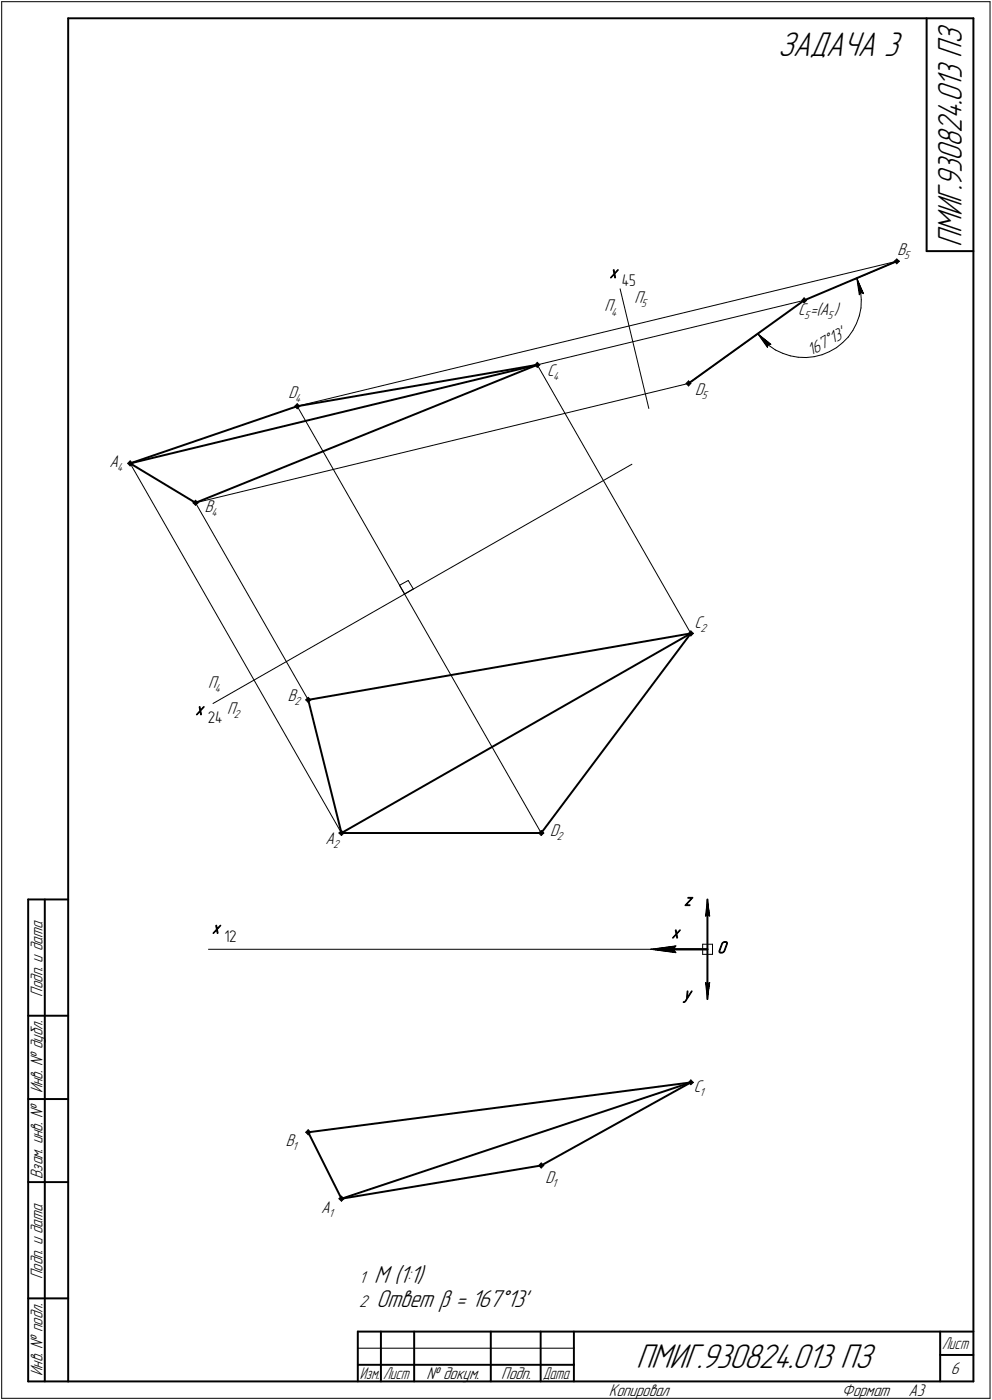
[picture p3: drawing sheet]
<svg xmlns="http://www.w3.org/2000/svg" width="298mm" height="421mm" viewBox="0 0 298 421" stroke-linecap="round" stroke-linejoin="round" font-family="sans-serif">
<g fill="none" stroke="#000" stroke-width=".59">
<path d="M20.5 5.5v410zM20.5 5.5h272zM278.5 5.5v70zM292.5 5.5v410zM278.5 75.5h14zM241.6 90.3l27.9-11.7zM206.9 115.3l34.7-25zM39.1 139.4l122.4-29.7zM39.1 139.4l50.2-17.2zM39.1 139.4l19.7 11.8zM89.3 122.2l72.2-12.5zM58.8 151.2l102.7-41.5z"/>
<path d="M207.6 190.5l-45 60zM92.6 210.5l10 40zM92.6 210.5l115-20zM102.6 250.5h60zM102.6 250.5l105-60zM8.5 270.5v145zM8.5 270.5h12zM13.5 270.5v145zM212.6 270.5v5zM212.6 275.5v20zM197.6 285.5h15zM202.6 285.5h10z"/>
<path d="M212.6 295.5v5zM8.5 305.5h12zM8.5 330.5h12zM8.5 355.5h12zM92.6 340.5l10 20zM92.6 340.5l115-15zM162.6 350.5l45-25zM102.6 360.5l60-10zM102.6 360.5l105-35zM8.5 390.5h12zM8.5 415.5h12zM20.5 415.5h272z"/>
<path d="M107.5 400.5h185zM107.5 400.5v15zM107.5 410.5h7zM114.5 400.5v15zM114.5 410.5h10zM124.5 400.5v15zM124.5 410.5h23zM147.5 400.5v15zM147.5 410.5h15zM162.5 400.5v15zM162.5 410.5h10zM172.5 400.5v15z"/>
<path d="M282.5 400.5v15zM282.5 407.5h10z"/>
</g>
<g fill="none" stroke="#000" stroke-width=".3">
<path d="M.5 .5v420zM.5 .5h297zM297.5 .5v420zM268.7 78.6l.8-.7zM268.7 78.6l.8 .7zM269 78.6l.5-.5zM269 78.6l.5 .5zM269.2 78.6l.3-.2zM269.2 78.6l.3 .2zM269.5 78.4l.2 .2zM269.5 78.1l.5 .5zM269.5 79.1l.5-.5z"/>
<path d="M269.5 77.9l.8 .7zM269.7 78.6l-.2 .2zM269.7 78.6h.3zM270 78.6h.3zM270.3 78.6l-.8 .7zM186.4 86.9l8.6 36zM241 90.3l.6 .8zM241.2 90.3l.4 .5zM241.5 90.3l.1 .3zM241.6 90.1l.3 .2zM241.6 90.1l-.1 .2zM241.6 90.6l.3-.3z"/>
<path d="M241.6 89.8l.5 .5zM241.6 89.8l-.4 .5zM241.6 90.8l.5-.5zM241.6 89.6l.8 .7zM241.6 89.6l-.6 .7zM241.6 91.1l.8-.8zM241.9 90.3h.2zM242.1 90.3h.3zM256.3 99.4l-1.4 1.9zM256.6 84.1l12.9-5.5zM257.4 97.3l-1.1 2.1zM257.5 83.7l2 4.6z"/>
<path d="M257.5 83.7l.7 4.9zM257.5 83.7l.6 1.7zM258.1 85.4l.6 2.4zM258.2 95l-.8 2.3zM258.7 87.8l.1 2.4zM258.7 88l.8 .3zM258.7 88l-.5 .6zM258.7 92.6l-.5 2.4zM258.8 90.2l-.1 2.4zM160.8 109.7l.7 .8zM161 109.7l.5 .5zM161.3 109.7l.2 .3z"/>
<path d="M161.5 109.5l.2 .2zM161.5 109.5l-.2 .2zM161.5 109.2l.5 .5zM161.5 109.2l-.5 .5zM161.5 110.2l.5-.5zM161.5 109l.7 .7zM161.5 109l-.7 .7zM161.5 110.5l.7-.8zM161.5 109.7l46.1 80.8zM161.5 109.7l80.1-19.4zM161.7 109.7l-.2 .3zM161.7 109.7h.3z"/>
<path d="M162 109.7h.2zM206.2 115.3l.7 .8zM206.4 115.3l.5 .5zM206.7 115.3l.2 .3zM206.9 115.1l.3 .2zM206.9 115.1l-.2 .2zM206.9 115.6l.3-.3zM206.9 114.8l.4 .5zM206.9 114.8l-.5 .5zM206.9 114.6l.7 .7zM206.9 114.6l-.7 .7zM206.9 115.3l21.6-15.5z"/>
<path d="M207.2 115.3h.1zM207.3 115.3l-.4 .5zM207.3 115.3h.3zM207.6 115.3l-.7 .8zM227.8 100.4l3.8 3.1zM227.8 100.4l2.8 4.1zM227.8 100.4l1.5 1.8zM229.3 102.2l1.8 1.7zM230.8 103.6l.8-.1zM230.8 103.6l-.2 .9zM231.1 103.9l1.9 1.3zM233 105.2l2.2 1.1z"/>
<path d="M235.2 106.3l2.3 .7zM237.5 107l2.4 .4zM239.9 107.4l2.4 .1zM242.3 107.5l2.4-.2zM244.7 107.3l2.4-.6zM247.1 106.7l2.2-1zM249.3 105.7l2.1-1.1zM251.4 104.6l1.8-1.6zM253.2 103l1.7-1.7zM38.4 139.4l.7 .7zM38.6 139.4l.5 .5zM38.9 139.4l.2 .2z"/>
<path d="M39.1 139.1l.3 .3zM39.1 139.1l-.2 .3zM39.1 139.6l.3-.2zM39.1 138.9l.5 .5zM39.1 138.9l-.5 .5zM39.1 139.9l.5-.5zM39.1 138.6l.8 .8zM39.1 138.6l-.7 .8zM39.1 139.4l63.5 111.1zM39.4 139.4h.2zM39.6 139.4h.3zM88.6 122.2l.7 .7z"/>
<path d="M88.8 122.2l.5 .5zM89.1 122.2l.2 .2zM89.3 121.9l.3 .3zM89.3 121.9l-.2 .3zM89.3 122.4l.3-.2zM89.3 121.7l.5 .5zM89.3 121.7l-.5 .5zM89.3 122.7l.5-.5zM89.3 121.4l.8 .8zM89.3 121.4l-.7 .8zM89.3 122.9l.8-.7zM89.3 122.2l73.3 128.3z"/>
<path d="M89.3 122.2l180.2-43.6zM89.6 122.2h.2zM89.8 122.2h.3zM39.1 140.1l.8-.7zM58 151.2l.8-.7zM58 151.2l.8 .8zM58.3 151.2l.5 .5zM58.5 151.2l.3-.2zM58.5 151.2l.3 .3zM58.8 151l.2 .2zM58.8 151.5l.2-.3zM58.8 150.7l.5 .5z"/>
<path d="M58.8 150.7l-.5 .5zM58.8 150.5l.7 .7zM58.8 152l.7-.8zM58.8 151.2l33.8 59.3zM58.8 151.2l148.1-35.9zM59 151.2h.3zM59.3 151.2l-.5 .5zM59.3 151.2h.2zM120.1 176l2.6-1.4zM120.1 176l1.5 2.6zM121.6 178.6l2.6-1.5zM122.7 174.6l1.5 2.5z"/>
<path d="M206.9 190.5l.7 .8zM207.2 190.5l.4 .5zM207.3 190.5l.3 .3zM207.6 190.2l.3 .3zM207.6 190.2l-.3 .3zM207.6 190.8l.3-.3zM207.6 190l.5 .5zM207.6 190l-.4 .5zM207.6 191l.5-.5zM207.6 189.7l.8 .8zM207.6 189.7l-.7 .8zM207.6 191.3l.8-.8z"/>
<path d="M207.9 190.5h.2zM208.1 190.5h.3zM64 211.6l125.9-72zM91.9 210.5l.7 .7zM92.1 210.5l.5 .5zM92.4 210.5l.2 .2zM92.6 210.2l.3 .3zM92.6 210.2l-.2 .3zM92.6 210.7l.3-.2zM92.6 210l.5 .5zM92.6 210l-.5 .5zM92.6 211l.5-.5z"/>
<path d="M92.6 209.7l.8 .8zM92.6 209.7l-.7 .8zM92.6 211.2l.8-.7zM92.9 210.5h.2zM93.1 210.5h.3zM101.9 250.5l.7 .8zM102.1 250.5l.5 .5zM102.4 250.5l.2 .3zM102.6 250.3l.3 .2zM102.6 250.3l-.2 .2zM102.6 250.8l.3-.3zM102.6 250l.5 .5z"/>
<path d="M102.6 250l-.5 .5zM102.6 251l.5-.5zM102.6 249.8l.8 .7zM102.6 249.8l-.7 .7zM102.6 251.3l.8-.8zM102.9 250.5h.2zM103.1 250.5h.3zM161.9 250.5l.7 .8zM162.1 250.5l.5 .5zM162.4 250.5l.2 .3zM162.6 250.3l.3 .2zM162.6 250.3l-.2 .2z"/>
<path d="M162.6 250.8l.3-.3zM162.6 250l.6 .5zM162.6 250l-.5 .5zM162.6 251l.6-.5zM162.6 249.8l.8 .7zM162.6 249.8l-.7 .7zM162.6 251.3l.8-.8zM162.9 250.5h.3zM163.2 250.5h.2zM212 275.5l.6-.5zM212.6 270.5v5zM212.6 270.5l.7 5z"/>
<path d="M212.6 275l.7 .5zM212.6 270.5l-.6 5zM62.7 285.5h144.9zM195.6 285.5l7.5-1zM195.6 285.5l7.5 1zM195.6 285.5h15zM202.4 285.5l.7 1zM203.1 284.5l-.7 1zM211.2 287h2.9zM211.2 284v3zM211.2 284h2.9zM212 295.5l.6 5z"/>
<path d="M212 295.5l.6 .5zM212.6 288.5v12zM212.6 296l.7-.5zM213.3 295.5l-.7 5zM214.1 284v3zM92.6 339.8l.8 .7zM206.9 325.5l.7 .7zM207.2 325.5l.4 .5zM207.3 325.5l.3 .2zM207.6 325.3l.3 .2zM207.6 325.3l-.3 .2zM207.6 325.7l.3-.2z"/>
<path d="M207.6 325l.5 .5zM207.6 325l-.4 .5zM207.6 326l.5-.5zM207.6 324.8l.8 .7zM207.6 324.8l-.7 .7zM207.6 326.2l.8-.7zM207.9 325.5h.2zM208.1 325.5h.3zM91.9 340.5l.7-.7zM91.9 340.5l.7 .8zM92.1 340.5l.5-.5zM92.1 340.5l.5 .5z"/>
<path d="M92.4 340.5l.2 .3zM92.6 340.3l.3 .2zM92.6 340.3l-.2 .2zM92.6 340l.5 .5zM92.9 340.5l-.3 .3zM92.9 340.5h.2zM93.1 340.5l-.5 .5zM93.1 340.5h.3zM93.4 340.5l-.8 .8zM102.6 359.7l.8 .8zM102.6 359.7l-.7 .8zM161.9 350.5l.7 .8z"/>
<path d="M162.1 350.5l.5 .5zM162.4 350.5l.2 .3zM162.6 350.3l.3 .2zM162.6 350.3l-.2 .2zM162.6 350.8l.3-.3zM162.6 350l.6 .5zM162.6 350l-.5 .5zM162.6 351l.6-.5zM162.6 349.8l.8 .7zM162.6 349.8l-.7 .7zM162.6 351.3l.8-.8zM162.9 350.5h.3z"/>
<path d="M163.2 350.5h.2zM101.9 360.5l.7 .8zM102.1 360.5l.5-.5zM102.1 360.5l.5 .5zM102.4 360.5l.2 .3zM102.6 360.3l.3 .2zM102.6 360.3l-.2 .2zM102.6 360.8l.3-.3zM102.6 360l.5 .5zM102.6 361l.5-.5zM102.9 360.5h.2zM103.1 360.5h.3z"/>
<path d="M103.4 360.5l-.8 .8zM107.5 405.5h65zM.5 420.5h297z"/>
</g>
<g fill="#000" stroke="#000" stroke-width=".3">
<path d="M257.7 84.5h.2zM257.8 84.7h.2zM257.8 84.8h.2zM257.9 84.8h.2zM257.9 84.9h.2zM257.9 85h.2zM257.9 85.1h.2zM258 85.2h.1zM258 85.3h.2zM258 85.3h.2zM258.1 85.4h.2zM258.1 85.5h.2zM258.1 85.6h.3zM258.1 85.7h.3zM258.1 85.8h.3zM258.1 85.9h.4zM258.1 85.9h.4zM258.2 86h.4zM258.2 86.1h.4zM258.2 86.2h.5zM258.3 86.3h.4zM258.3 86.4h.4zM258.3 86.4h.4zM258.3 86.5h.4zM258.4 86.6h.4zM258.4 86.7h.4zM258.4 86.8h.5zM258.5 86.9h.4zM258.5 87h.5zM258.5 87h.5zM258.6 87.1h.4zM258.6 87.2h.5zM258.6 87.3h.5zM258.6 87.4h.6zM258.7 87.5h.5zM258.7 87.5h.5zM258.7 87.6h.5zM258.7 87.7h.5zM258.7 87.8h.6zM258.7 87.9h.6zM258.7 88h.7zM259 88.1h.4zM259.2 88.1h.3zM259.3 88.2h.2z"/>
<path d="M257.6 84.6h.2zM257.6 84.7h.2zM257.6 84.8h.2zM257.7 84.8h.2zM257.7 84.9h.2zM257.7 85h.2zM257.7 85.1h.2zM257.7 85.2h.3zM257.7 85.3h.3zM257.8 85.3h.2zM257.8 85.4h.3zM257.8 85.5h.3zM257.8 85.6h.3zM257.8 85.7h.3zM257.8 85.8h.3zM257.8 85.9h.3zM257.9 85.9h.2zM257.9 86h.3zM257.9 86.1h.3zM257.9 86.2h.3zM257.9 86.3h.4zM257.9 86.4h.4zM258 86.4h.3zM258 86.5h.3zM258 86.6h.4zM258 86.7h.4zM258 86.8h.4zM258 86.9h.5zM258 87h.5zM258.1 87h.4zM258.1 87.1h.5zM258.1 87.2h.5zM258.1 87.3h.5zM258.1 87.4h.5zM258.1 87.5h.6zM258.1 87.5h.6zM258.1 87.6h.6zM258.1 87.7h.6zM258.1 87.8h.6zM258.1 87.9h.6zM258.1 88h.6zM258.1 88.1h.6zM258.2 88.1h.5zM258.2 88.2h.4zM258.2 88.3h.3zM258.2 88.4h.3zM258.2 88.5h.2z"/>
<path d="M228.2 100.8h.1zM228.3 100.9h.1zM228.3 101h.2zM228.4 101.1h.2zM228.5 101.2h.3zM228.6 101.3h.3zM228.7 101.3h.2zM228.8 101.4h.2zM228.9 101.5h.3zM228.9 101.6h.4zM229 101.7h.4zM229.1 101.8h.3zM229.2 101.9h.4zM229.3 101.9h.4zM229.3 102h.5zM229.4 102.1h.5zM229.4 102.2h.6zM229.5 102.3h.6zM229.6 102.4h.6zM229.7 102.4h.6zM229.8 102.5h.7zM229.9 102.6h.6zM230 102.7h.6zM230 102.8h.7zM230.1 102.9h.8zM230.2 103h.8zM230.3 103h.8zM230.4 103.1h.7zM230.5 103.2h.8zM230.5 103.3h.9zM230.6 103.4h.9zM230.7 103.5h.9zM230.8 103.5h.8z"/>
<path d="M228.2 101h.1zM228.3 101.1h.1zM228.3 101.2h.2zM228.4 101.3h.2zM228.4 101.3h.3zM228.5 101.4h.3zM228.6 101.5h.3zM228.6 101.6h.3zM228.7 101.7h.3zM228.8 101.8h.3zM228.9 101.9h.3zM228.9 101.9h.4zM228.9 102h.4zM229 102.1h.4zM229 102.2h.4zM229.1 102.3h.4zM229.2 102.4h.4zM229.2 102.4h.5zM229.3 102.5h.5zM229.4 102.6h.5zM229.4 102.7h.6zM229.4 102.8h.6zM229.5 102.9h.6zM229.6 103h.6zM229.6 103h.7zM229.7 103.1h.7zM229.8 103.2h.7zM229.9 103.3h.6zM229.9 103.4h.7zM230 103.5h.7zM230 103.5h.8zM230 103.6h.8zM230.1 103.7h.7zM230.2 103.8h.6zM230.3 103.9h.5zM230.3 104h.5zM230.4 104.1h.3zM230.5 104.1h.2zM230.5 104.2h.2zM230.5 104.3h.2z"/>
<path d="M212.4 271.9h.2zM212.4 272h.2zM212.4 272.1h.2zM212.4 272.2h.2zM212.4 272.3h.2zM212.4 272.4h.2zM212.4 272.5h.2zM212.4 272.5h.2zM212.4 272.6h.2zM212.3 272.7h.3zM212.3 272.8h.3zM212.3 272.9h.3zM212.3 273h.3zM212.3 273h.3zM212.3 273.1h.3zM212.3 273.2h.3zM212.3 273.3h.3zM212.3 273.4h.3zM212.3 273.5h.3zM212.3 273.6h.3zM212.3 273.6h.3zM212.3 273.7h.3zM212.3 273.8h.3zM212.3 273.9h.3zM212.3 274h.3zM212.3 274.1h.3zM212.2 274.2h.4zM212.2 274.2h.4zM212.2 274.3h.4zM212.2 274.4h.4zM212.2 274.5h.4zM212.2 274.6h.4zM212.2 274.7h.4zM212.2 274.7h.4zM212.1 274.8h.5zM212.1 274.9h.5zM212.1 275h.5zM212.1 275.1h.4zM212.1 275.2h.3zM212.1 275.3h.2zM212.1 275.3h.2z"/>
<path d="M212.6 271.2h.2zM212.6 271.3h.2zM212.6 271.4h.2zM212.6 271.4h.2zM212.6 271.5h.2zM212.6 271.6h.2zM212.6 271.7h.2zM212.6 271.8h.3zM212.6 271.9h.3zM212.6 271.9h.3zM212.6 272h.3zM212.6 272.1h.3zM212.6 272.2h.3zM212.6 272.3h.3zM212.6 272.4h.3zM212.6 272.5h.3zM212.6 272.5h.3zM212.6 272.6h.3zM212.6 272.7h.3zM212.6 272.8h.3zM212.6 272.9h.3zM212.6 273h.3zM212.6 273h.4zM212.6 273.1h.4zM212.6 273.2h.4zM212.6 273.3h.4zM212.6 273.4h.4zM212.6 273.5h.4zM212.6 273.6h.4zM212.6 273.6h.5zM212.6 273.7h.5zM212.6 273.8h.5zM212.6 273.9h.5zM212.6 274h.5zM212.6 274.1h.5zM212.6 274.2h.5zM212.6 274.2h.5zM212.6 274.3h.6zM212.6 274.4h.6zM212.6 274.5h.6zM212.6 274.6h.6zM212.6 274.7h.6zM212.6 274.7h.6zM212.6 274.8h.6zM212.6 274.9h.7zM212.6 275h.7zM212.8 275.1h.5zM212.9 275.2h.4zM212.9 275.3h.4zM213.1 275.3h.2z"/>
<path d="M195.6 285.5h6.8zM196.3 285.6h6.1zM196.8 285.7h5.7zM197.5 285.7h5.1zM198.1 285.8h4.5zM198.8 285.9h3.9zM199.4 286h3.4zM200 286.1h2.9zM200.7 286.2h2.2zM201.3 286.3h1.6zM201.9 286.3h1.1zM202.5 286.4h.6z"/>
<path d="M202.5 284.6h.6zM201.9 284.6h1.1zM201.3 284.7h1.6zM200.7 284.8h2.2zM200 284.9h2.9zM199.4 285h3.4zM198.8 285.1h3.9zM198.1 285.2h4.5zM197.5 285.2h5.1zM196.8 285.3h5.7zM196.3 285.4h6.1z"/>
<path d="M212.1 295.7h.2zM212.1 295.7h.2zM212.1 295.8h.3zM212.1 295.9h.4zM212.1 296h.5zM212.1 296.1h.5zM212.1 296.2h.5zM212.2 296.2h.4zM212.2 296.3h.4zM212.2 296.4h.4zM212.2 296.5h.4zM212.2 296.6h.4zM212.2 296.7h.4zM212.2 296.8h.4zM212.2 296.8h.4zM212.3 296.9h.3zM212.3 297h.3zM212.3 297.1h.3zM212.3 297.2h.3zM212.3 297.3h.3zM212.3 297.3h.3zM212.3 297.4h.3zM212.3 297.5h.3zM212.3 297.6h.3zM212.3 297.7h.3zM212.3 297.8h.3zM212.3 297.9h.3zM212.3 297.9h.3zM212.3 298h.3zM212.3 298.1h.3zM212.3 298.2h.3zM212.3 298.3h.3zM212.4 298.4h.2zM212.4 298.4h.2zM212.4 298.5h.2zM212.4 298.6h.2zM212.4 298.7h.2zM212.4 298.8h.2zM212.4 298.9h.2zM212.4 299h.2zM212.4 299h.2z"/>
<path d="M213.1 295.7h.2zM212.9 295.7h.4zM212.9 295.8h.4zM212.8 295.9h.5zM212.6 296h.7zM212.6 296.1h.7zM212.6 296.2h.6zM212.6 296.2h.6zM212.6 296.3h.6zM212.6 296.4h.6zM212.6 296.5h.6zM212.6 296.6h.6zM212.6 296.7h.6zM212.6 296.8h.5zM212.6 296.8h.5zM212.6 296.9h.5zM212.6 297h.5zM212.6 297.1h.5zM212.6 297.2h.5zM212.6 297.3h.5zM212.6 297.3h.5zM212.6 297.4h.4zM212.6 297.5h.4zM212.6 297.6h.4zM212.6 297.7h.4zM212.6 297.8h.4zM212.6 297.9h.4zM212.6 297.9h.4zM212.6 298h.3zM212.6 298.1h.3zM212.6 298.2h.3zM212.6 298.3h.3zM212.6 298.4h.3zM212.6 298.4h.3zM212.6 298.5h.3zM212.6 298.6h.3zM212.6 298.7h.3zM212.6 298.8h.3zM212.6 298.9h.3zM212.6 299h.3zM212.6 299h.3zM212.6 299.1h.3zM212.6 299.2h.3zM212.6 299.3h.2zM212.6 299.4h.2zM212.6 299.5h.2zM212.6 299.6h.2zM212.6 299.6h.2zM212.6 299.7h.2zM212.6 299.8h.2z"/>
</g>
<g font-size="10.9">
<text x="233.8" y="16.7">ЗАДАЧА 3</text>
<text x="289" y="74.4" transform="rotate(-90 289 74.4)">ПМИГ.930824.013 ПЗ</text>
<text x="191.1" y="411.5">ПМИГ.930824.013 ПЗ</text>
</g>
<g font-size="7.8">
<text x="112.4" y="385.8">М (1:1)</text>
<text x="113.1" y="393.2">Ответ β = 167Å13'</text>
</g>
<g font-size="5.4">
<text x="269.7" y="76.6">B</text>
<text x="183.2" y="83.6">x</text>
<text x="181.7" y="93.7">П</text>
<text x="190.7" y="91.2">П</text>
<text x="239.9" y="94.8">C =(A )</text>
<text x="243.7" y="107.1" transform="rotate(-29 243.7 107.1)">167Å13'</text>
<text x="164.5" y="113.2">C</text>
<text x="86.7" y="119.6">D</text>
<text x="208.9" y="118.7">D</text>
<text x="32.9" y="140.4">А</text>
<text x="61.6" y="153.9">В</text>
<text x="208.7" y="188.8">С</text>
<text x="62.5" y="206.8">П</text>
<text x="58.8" y="215">x</text>
<text x="68.3" y="214.6">П</text>
<text x="86.5" y="210.7">В</text>
<text x="165.4" y="251.5">D</text>
<text x="97.8" y="253.9">А</text>
<text x="205.6" y="272.4">z</text>
<text x="63.7" y="280.7">x</text>
<text x="201.8" y="282.1">x</text>
<text x="215.6" y="286.6">O</text>
<text x="12.8" y="299.7" transform="rotate(-90 12.8 299.7)">Подп. и дата</text>
<text x="205.4" y="300.5">y</text>
<text x="12.8" y="328.8" transform="rotate(-90 12.8 328.8)">Инв. № дубл.</text>
<text x="208.5" y="328.4">С</text>
<text x="85.9" y="344.6">В</text>
<text x="12.8" y="354.6" transform="rotate(-90 12.8 354.6)">Взам. инв. №</text>
<text x="163.9" y="355.7">D</text>
<text x="96.5" y="364.7">А</text>
<text x="12.8" y="384.7" transform="rotate(-90 12.8 384.7)">Подп. и дата</text>
<text x="107.9" y="385.8">1</text>
<text x="107.9" y="393.2">2</text>
<text x="12.8" y="413.8" transform="rotate(-90 12.8 413.8)">Инв. № подл.</text>
<text x="285.8" y="413.3">6</text>
<text x="128.2" y="414.8">№ докум.</text>
<text x="150.6" y="414.8">Подп.</text>
<text x="183" y="419.8">Копировал</text>
<text x="253" y="419.8">Формат</text>
<text x="273" y="419.8">A3</text>
</g>
<g font-size="5.3">
<text x="283.1" y="405.8">Лист</text>
<text x="108.1" y="414.8">Изм.</text>
<text x="115.1" y="414.8">Лист</text>
<text x="163.1" y="414.8">Дата</text>
</g>
<g font-size="5.1">
<text x="186.9" y="86.1">45</text>
<text x="62.4" y="217.5">24</text>
<text x="67.4" y="283.2">12</text>
</g>
<g font-size="3.7">
<text x="271.7" y="77.9">5</text>
<text x="183.7" y="94.9">4</text>
<text x="192.7" y="92.5">5</text>
<text x="241.6" y="96">5</text>
<text x="248.7" y="96">5</text>
<text x="166.2" y="114.4">4</text>
<text x="210.9" y="119.9">5</text>
<text x="88.7" y="120.8">4</text>
<text x="35.2" y="141.6">4</text>
<text x="63.6" y="155.1">4</text>
<text x="210.5" y="190">2</text>
<text x="64.5" y="208">4</text>
<text x="70.3" y="215.9">2</text>
<text x="88.5" y="211.9">2</text>
<text x="100.1" y="255.1">2</text>
<text x="167.4" y="252.7">2</text>
<text x="210.2" y="329.6">1</text>
<text x="87.9" y="345.8">1</text>
<text x="165.9" y="356.9">1</text>
<text x="98.8" y="366">1</text>
</g>
</svg>
